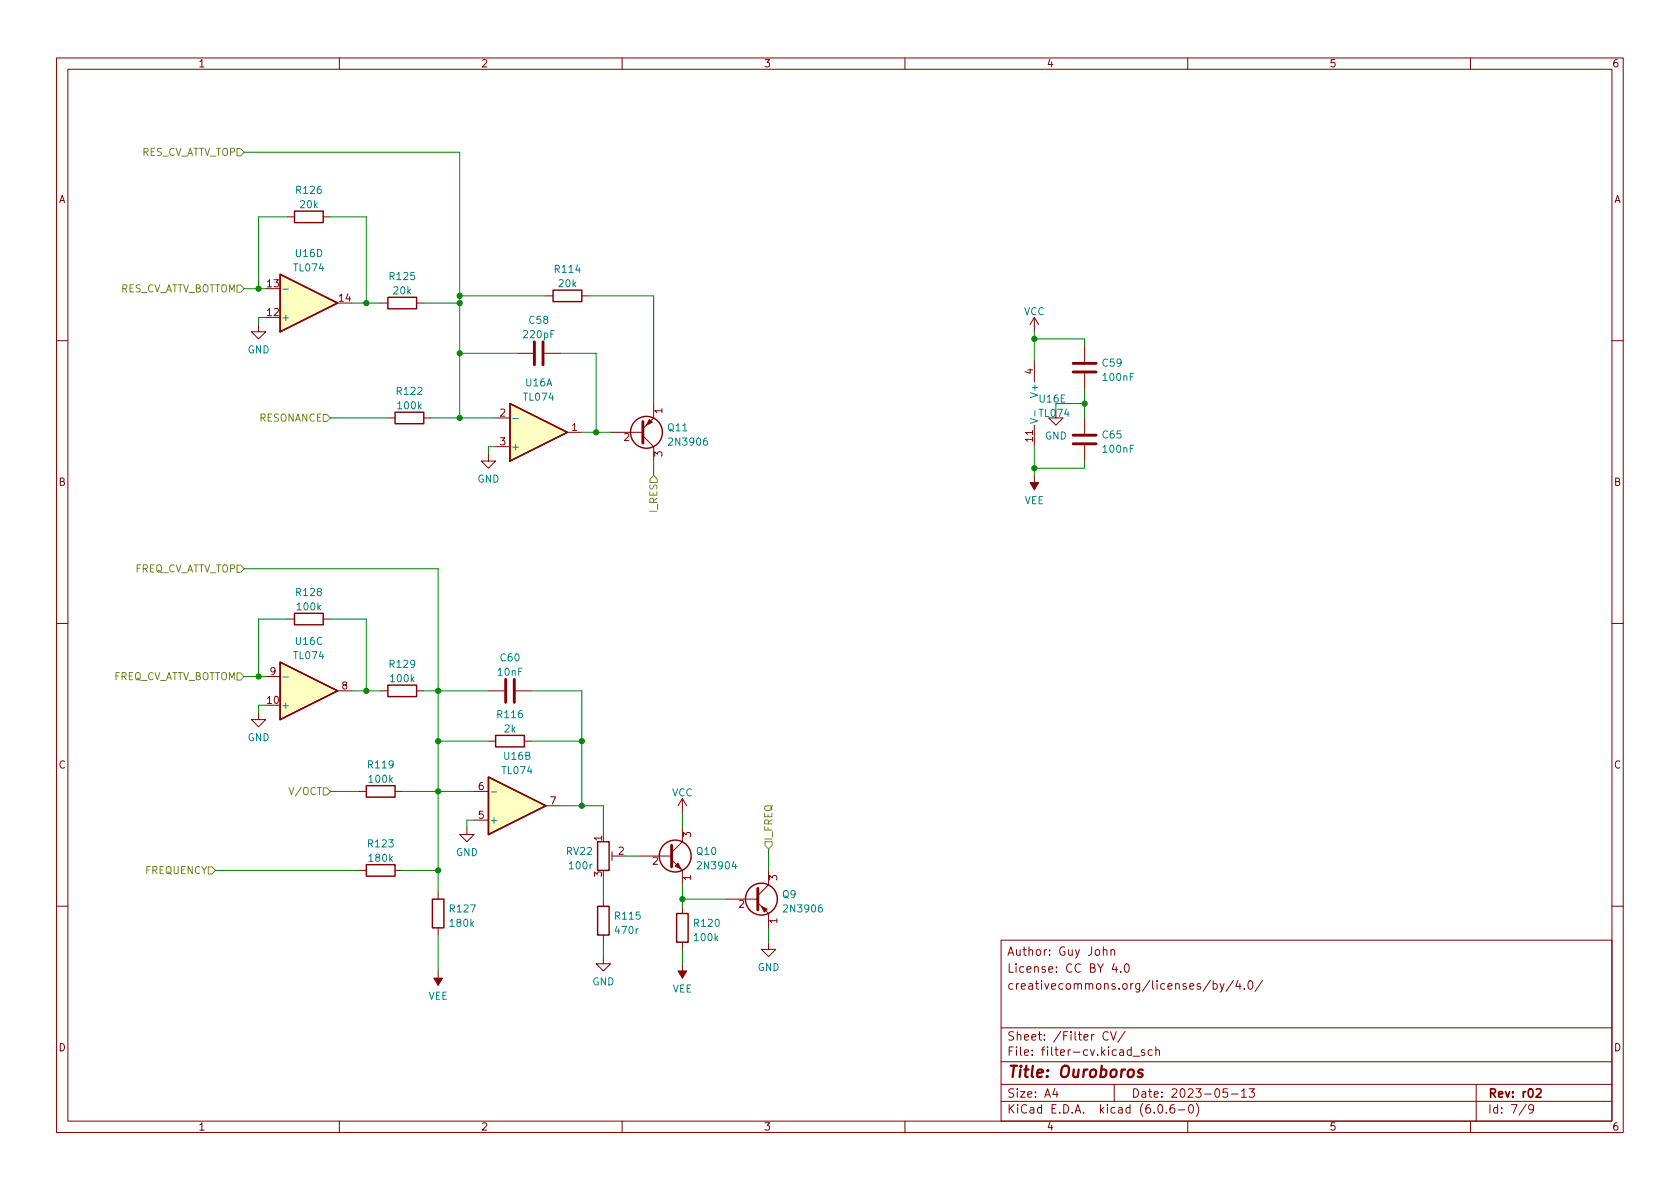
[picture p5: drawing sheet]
<svg xmlns="http://www.w3.org/2000/svg" width="297mm" height="210mm" viewBox="0 0 297 210" stroke-linecap="round" stroke-linejoin="round" font-family="sans-serif">
<g fill="none" stroke="#840000" stroke-width=".18">
<path d="M10 10.2h277v190.1h-277zM12 12.2h273v186.1h-273zM60 10.2v2M110 10.2v2M160 10.2v2M210 10.2v2M260 10.2v2M50.8 38.3h1.3M57.1 38.3h1.3M45.7 57.4v1.3h1.3l-1.3 1.2-1.3-1.2h1.3M67.3 53.6h1.3M73.7 53.6h1.2"/>
<path d="M96.5 52.3h1.3M102.9 52.3h1.2M182.9 56.1v2.6M182.9 56.1l-.8 1.3M182.9 56.1l.7 1.3M10 60.2h2M68.6 73.9h1.2M74.9 73.9h1.3M87.6 73.9h2.6M87.6 79h2.6M91.4 62.5h2.8M96.3 62.5h2.8"/>
<path d="M100.3 76.4h2.6M107.9 76.4h5.8M113.7 77.1l1.9 1.9v2.5M115.6 71.4v2.5l-1.9 1.9M182.9 63.7v3.9M182.9 75.2v3.8M186.7 72.6v1.3h1.3l-1.3 1.3-1.3-1.3h1.3M191.8 61.2v2.8M191.8 66v2.8M191.8 73.9v2.8M191.8 78.7v2.8M285 60.2h2"/>
<path d="M86.4 80.3v1.2h1.2l-1.2 1.3-1.3-1.3h1.3M182.9 84.1v2.5M10 110.2h2M47 119.6h2.5M50.8 109.5h1.3M57.1 109.5h1.3M285 110.2h2M45.7 126v1.2h1.3l-1.3 1.3-1.3-1.3h1.3M59.7 122.2h2.5M63.5 139.9h1.3M67.3 122.2h1.3M69.8 139.9h1.3"/>
<path d="M73.7 122.2h1.2M83.8 139.9h2.6M86.4 122.2h2.8M86.4 131.1h1.2M91.2 122.2h2.8M92.7 131.1h1.3M63.5 153.9h1.3M69.8 153.9h1.3M77.5 157.7v1.3M82.5 146.3v1.3h1.3l-1.3 1.2-1.2-1.2h1.2M83.8 145h2.6M96.5 142.5h2.6"/>
<path d="M106.7 159v1.3M108.2 150.6v1.5M108.2 151.4h1M113 151.4h5.7M118.7 152l1.9 1.9v2.6M120.6 141.2l-.7 1.3M120.6 141.2v2.6M120.6 146.3v2.5l-1.9 1.9M120.6 141.2l.8 1.3M128.3 159h5.7M134 159.6l1.9 1.9v2.6M135.9 153.9v2.6l-1.9 1.9"/>
<path d="M10 160.2h2M77.5 164.1v1.2M77.5 171.7v2.5M106.7 169.2v1.2h1.2l-1.2 1.3-1.3-1.3h1.3M106.7 165.3v1.3M120.6 160.3v1.2M120.6 166.6v1.3M120.6 170.4v2.6M135.9 166.6v1.3h1.3l-1.3 1.3-1.3-1.3h1.3M177 166.3h108v32h-108zM195.1 168.1l.2-.2 .3 .1 .1 .9M195.1 167.4v1.5"/>
<path d="M196.4 168.1l.2-.2 .4 .1 .1 .9M196.4 167.9v1M197 170.4l-.4 1h1M197.4 170.9v1M198.1 171.8v.1M198.9 170.6l.2-.2a.81 .81 0 0 1 .6 .7 .81 .81 0 0 1-.3 .8h-.1a.81 .81 0 0 1-.4-1.3zM214 173.4l-1.3 1.9M214.5 174l.4-.1 .3 .3v.4l-.1 .3h-.6M214.5 173.4v1.5M215.7 173.9l.4 1M216.4 173.9l-.5 1.4-.2 .1M218.1 173.4l-1.3 1.9"/>
<path d="M218.9 173.4l-.4 1h.9M219.2 173.9v1M220 174.8v.1M220.8 173.6l.2-.2a.81 .81 0 0 1 .6 .7 .81 .81 0 0 1-.3 .8h-.2a.81 .81 0 0 1-.3-1.3zM223.2 173.4l-1.3 1.9M285 160.2h2M60 198.3v2M110 198.3v2M160 198.3v2M177 194.8h108M177 191.8h108M177 187.8h108"/>
<path d="M177 181.8h108M186.5 192.5l-.4 1h1M186.9 193v1M195.9 182.6a.6 .6 0 0 0-.7 0 .6 .6 0 0 0-.2 .7 .56 .56 0 0 0 .3 .6 .56 .56 0 0 0 .6-.1M196.4 182.4l.5 1.5 .5-1.5M197 191.8v3M198.9 182.4l-1.3 1.9M200 185.7l-.4-.1-.3 .3v.4l.1 .3h.6M200 185.1v1.5M200.4 186.8h1.1M202.4 185.7l-.4-.1-.2 .2 .1 .3 .5 .1v.4h-.6M203.7 185.7l-.4-.1-.3 .3v.4l.1 .3h.6"/>
<path d="M204.4 185.8l.2-.2 .3 .1 .1 .9M204.4 185.1v1.5M204.9 195.4l.2-.1a.81 .81 0 0 1 .6 .7 .81 .81 0 0 1-.3 .8h-.2a.81 .81 0 0 1-.6-.6 .81 .81 0 0 1 .3-.8zM206.2 196.7v.1M207.6 195.3a.59 .59 0 0 0-.7 .7v.5l.1 .3h.4l.2-.1 .1-.5-.1-.2-.5-.1-.2 .3M208.4 196.3h1.1M210 198.3v2M210.4 195.4l.1-.1a.81 .81 0 0 1 .6 .7 .81 .81 0 0 1-.3 .8h-.2a.81 .81 0 0 1-.5-.6 .81 .81 0 0 1 .3-.8zM211.5 195.1a1.72 1.72 0 0 1 0 2.3M217 192.5h-.7l-.1 .7 .2-.1 .5 .1 .2 .2-.1 .5-.2 .1-.6-.1M217.7 193.5h1.2M219.5 193l.4-.5v1.5"/>
<path d="M219.5 194h.9M220.9 192.5h.9l-.5 .6 .4 .1v.7l-.2 .1h-.4l-.2-.1M260 198.3v2M261 191.8v6.5M269.9 195.3l-1.3 1.9M271.2 196l-.3 .3h-.3l-.3-.3 .1-.6 .5-.1 .2 .2a.99 .99 0 0 1-.4 1.3h-.3"/>
</g>
<path d="M271.6 192.7l.6-.2 .2 .2 .1 .3-.9 1h.9" fill="none" stroke="#840000" stroke-width=".3"/>
<path d="M202 189.2a.49 .49 0 0 0-.7 .3v.2l.7 .2v.2l-.1 .3-.2 .1-.6-.1" fill="none" stroke="#840000" stroke-width=".4"/>
<path d="M94.5 60.4v4.1M96 60.4v4.1M113.7 74.5v3.9M189.7 65.8h4.1M189.7 64.3h4.1M189.7 78.5h4.1M189.7 77h4.1M89.4 120.1v4.1M90.9 120.1v4.1M118.7 149.5v3.8M134 157.1v3.8" fill="none" stroke="#840000" stroke-width=".51"/>
<g fill="none" stroke="#840000" stroke-width=".25">
<path d="M52.1 37.3h5v2.1h-5zM49.5 48.5l10.2 5.1-10.2 5.1zM68.6 52.6h5.1v2h-5.1zM97.8 51.3h5.1v2h-5.1zM69.8 72.9h5.1v2h-5.1zM90.2 71.4l10.1 5-10.1 5.1zM49.5 117.1l10.2 5.1-10.2 5zM52.1 108.5h5v2h-5zM64.8 138.9h5v2.1h-5zM68.6 121.2h5.1v2h-5.1zM86.4 137.4l10.1 5.1-10.1 5.1zM87.6 130h5.1v2.1h-5.1z"/>
<path d="M64.8 152.9h5v2h-5zM76.5 159h2v5.1h-2zM105.7 148.8h2v5.1h-2zM105.7 160.3h2v5h-2zM119.6 161.5h2.1v5.1h-2.1z"/>
<circle cx="114.3" cy="76.4" r="2.82"/>
<circle cx="119.4" cy="151.4" r="2.82"/>
<circle cx="134.6" cy="159" r="2.82"/>
</g>
<g fill="#840000" stroke="#840000" stroke-width=".18">
<path d="M182.1 85.3h1.5l-.7 1.3z"/>
<path d="M114.8 74.2l.5 .5-1 .5z"/>
<path d="M134.6 160.3l1 .5-.5 .5z"/>
<path d="M76.7 173h1.5l-.7 1.2z"/>
<path d="M119.9 171.7h1.5l-.8 1.3z"/>
<path d="M119.4 153.2l.5-.6 .5 1.1z"/>
</g>
<g fill="#ffffc2" stroke="#ffffc2" stroke-width=".18">
<path d="M90.2 71.4l10.1 5-10.1 5.1z"/>
<path d="M86.4 137.4l10.1 5.1-10.1 5.1z"/>
<path d="M49.5 48.5l10.2 5.1-10.2 5.1z"/>
<path d="M49.5 117.1l10.2 5.1-10.2 5z"/>
</g>
<path d="M50 51.1h1M90.7 74h.9M182.2 74l1.3 .4-1.3 .5M183 72.6v1M50 119.7h1M86.9 140h.9" fill="none" stroke="#008484" stroke-width=".18"/>
<path d="M41.9 26.3h.6l.7 .6-.7 .7h-.6zM41.9 50.4h.6l.7 .6-.7 .7h-.6zM57.1 73.3h.7l.6 .6-.6 .6h-.7zM41.9 99.9h.6l.7 .7-.7 .6h-.6zM115.6 84.1l.6 .6v.6h-1.3v-.6zM41.9 119h.6l.7 .6-.7 .7h-.6zM57.1 139.3h.7l.6 .6-.6 .7h-.7zM36.8 153.3h.7l.6 .6-.6 .7h-.7zM135.3 148.8h1.2v.7l-.6 .6-.6-.6z" fill="none" stroke="#848400" stroke-width=".18"/>
<g fill="none" stroke="#008400" stroke-width=".18">
<path d="M43.2 26.9h38.1v47M50.8 38.3h-5.1v12.7M58.4 38.3h6.4v15.3M43.2 51h3.8M47 56.1h-1.3v1.3M62.2 53.6h5.1M74.9 53.6h6.4M81.3 52.3h15.2M104.1 52.3h11.5v19.1M182.9 59.9h8.9v1.3M182.9 58.7v5M58.4 73.9h10.2"/>
<path d="M76.2 73.9h11.4M81.3 62.5h10.1M87.6 79h-1.2v1.3M99.1 62.5h6.3v13.9M102.9 76.4h5M182.9 79v5.1M191.8 71.4h-5.1v1.2M191.8 68.8v5.1M115.6 81.5v2.6M191.8 81.5v1.3h-8.9M43.2 100.6h34.3v57.1M43.2 119.6h3.8"/>
<path d="M50.8 109.5h-5.1v10.1M58.4 109.5h6.4v12.7M47 124.7h-1.3v1.3M58.4 139.9h5.1M62.2 122.2h5.1M71.1 139.9h12.7M74.9 122.2h11.5M77.5 131.1h8.9M94 122.2h8.9v20.3M94 131.1h8.9M38.1 153.9h25.4M71.1 153.9h6.4"/>
<path d="M83.8 145h-1.3v1.3M99.1 142.5h7.6v5.1M106.7 155.2v3.8M110.5 151.4h2.5M120.6 143.8v2.5M120.6 156.5v3.8M120.6 159h7.7M135.9 150.1v3.8M77.5 165.3v6.4M106.7 166.6v2.6M120.6 167.9v2.5M135.9 164.1v2.5"/>
</g>
<g fill="#008400" stroke="#008400" stroke-width=".18">
<circle cx="77.5" cy="153.9" r=".46"/>
<circle cx="77.5" cy="122.2" r=".46"/>
<circle cx="64.8" cy="122.2" r=".46"/>
<circle cx="77.5" cy="131.1" r=".46"/>
<circle cx="45.7" cy="119.6" r=".46"/>
<circle cx="77.5" cy="139.9" r=".46"/>
<circle cx="102.9" cy="131.1" r=".46"/>
<circle cx="102.9" cy="142.5" r=".46"/>
<circle cx="120.6" cy="159" r=".46"/>
<circle cx="81.3" cy="62.5" r=".46"/>
<circle cx="81.3" cy="53.6" r=".46"/>
<circle cx="81.3" cy="52.3" r=".46"/>
<circle cx="64.8" cy="53.6" r=".46"/>
<circle cx="81.3" cy="73.9" r=".46"/>
<circle cx="45.7" cy="51" r=".46"/>
<circle cx="191.8" cy="71.4" r=".46"/>
<circle cx="105.4" cy="76.4" r=".46"/>
<circle cx="182.9" cy="59.9" r=".46"/>
<circle cx="182.9" cy="82.8" r=".46"/>
</g>
<text font-size="2.8" fill="#840000" x="178" y="190.6">Title: Ouroboros</text>
<g font-size="2.1" fill="#840000">
<text x="178" y="172">License: CC BY 4.0</text>
<text x="178" y="169">Author: Guy John</text>
<text x="178" y="175">creativecommons.org/licenses/by/4.0/</text>
<text x="178" y="184">Sheet: /Filter CV/</text>
<text x="178" y="186.7">File: filter-cv.kicad_sch</text>
<text x="178" y="196.9">KiCad E.D.A. kicad (6.0.6-0)</text>
<text x="178" y="194.1">Size: A4</text>
<text x="200" y="194.1">Date: 2023-05-13</text>
<text x="263" y="194.1">Rev: r02</text>
<text x="263" y="196.9">Id: 7/9</text>
</g>
<g font-size="1.8" fill="#840000">
<text x="35" y="11.9">1</text>
<text x="85" y="11.9">2</text>
<text x="135" y="11.9">3</text>
<text x="185" y="11.9">4</text>
<text x="235" y="11.9">5</text>
<text x="285" y="11.9">6</text>
<text x="10.3" y="35.9">A</text>
<text x="285.3" y="35.9">A</text>
<text x="47.3" y="50.8">13</text>
<text x="60" y="53.3">14</text>
<text x="47.3" y="55.9">12</text>
<text x="182.6" y="66.1" transform="rotate(-90 182.6 66.1)">4</text>
<text x="88.4" y="73.7">2</text>
<text x="101.1" y="76.2">1</text>
<text x="110.3" y="78">2</text>
<text x="117.1" y="73.1" transform="rotate(-90 117.1 73.1)">1</text>
<text x="88.4" y="78.7">3</text>
<text x="117.1" y="80.8" transform="rotate(-90 117.1 80.8)">3</text>
<text x="182.6" y="78.1" transform="rotate(-90 182.6 78.1)">11</text>
<text x="10.3" y="85.9">B</text>
<text x="285.3" y="85.9">B</text>
<text x="47.8" y="119.4">9</text>
<text x="47.3" y="124.5">10</text>
<text x="60.5" y="121.9">8</text>
<text x="10.3" y="135.9">C</text>
<text x="285.3" y="135.9">C</text>
<text x="84.6" y="139.7">6</text>
<text x="97.3" y="142.2">7</text>
<text x="84.6" y="144.8">5</text>
<text x="106.4" y="148.7" transform="rotate(-90 106.4 148.7)">1</text>
<text x="122.2" y="148.1" transform="rotate(-90 122.2 148.1)">3</text>
<text x="106.4" y="155" transform="rotate(-90 106.4 155)">3</text>
<text x="109.4" y="151.1">2</text>
<text x="115.4" y="152.9">2</text>
<text x="122.2" y="155.7" transform="rotate(-90 122.2 155.7)">1</text>
<text x="137.4" y="155.7" transform="rotate(-90 137.4 155.7)">3</text>
<text x="130.6" y="160.5">2</text>
<text x="137.4" y="163.3" transform="rotate(-90 137.4 163.3)">1</text>
<text x="10.3" y="185.9">D</text>
<text x="285.3" y="185.9">D</text>
<text x="35" y="199.9">1</text>
<text x="85" y="199.9">2</text>
<text x="135" y="199.9">3</text>
<text x="185" y="199.9">4</text>
<text x="235" y="199.9">5</text>
<text x="285" y="199.9">6</text>
</g>
<g font-size="1.8" fill="#848400">
<text x="24.5" y="27.6">RES_CV_ATTV_TOP</text>
<text x="20.5" y="51.7">RES_CV_ATTV_BOTTOM</text>
<text x="45.7" y="74.5">RESONANCE</text>
<text x="116.2" y="90.6" transform="rotate(-90 116.2 90.6)">I_RES</text>
<text x="23.2" y="101.2">FREQ_CV_ATTV_TOP</text>
<text x="19.2" y="120.3">FREQ_CV_ATTV_BOTTOM</text>
<text x="51.6" y="140.6">V/OCT</text>
<text x="136.5" y="148.7" transform="rotate(-90 136.5 148.7)">I_FREQ</text>
<text x="25.6" y="154.6">FREQUENCY</text>
</g>
<g font-size="1.8" fill="#008484">
<text x="52.5" y="34.3">R126</text>
<text x="53.1" y="36.8">20k</text>
<text x="52.1" y="48">TL074</text>
<text x="52.3" y="45.4">U16D</text>
<text x="69" y="49.5">R125</text>
<text x="69.6" y="52">20k</text>
<text x="98.2" y="48.2">R114</text>
<text x="98.9" y="50.8">20k</text>
<text x="49.7" y="56.8">+</text>
<text x="92.7" y="59.8">220pF</text>
<text x="93.6" y="57.3">C58</text>
<text x="181" y="55.7">VCC</text>
<text x="43.8" y="62.5">GND</text>
<text x="195" y="64.8">C59</text>
<text x="70.3" y="69.8">R122</text>
<text x="92.7" y="70.8">TL074</text>
<text x="93" y="68.3">U16A</text>
<text x="183.5" y="69.9" transform="rotate(-90 183.5 69.9)">V+</text>
<text x="183.8" y="71.2">U16E</text>
<text x="195.1" y="67.4">100nF</text>
<text x="70.4" y="72.4">100k</text>
<text x="118.2" y="76.2">Q11</text>
<text x="183.9" y="73.7">TL074</text>
<text x="184.7" y="77.7">GND</text>
<text x="195" y="77.5">C65</text>
<text x="90.3" y="79.6">+</text>
<text x="118.6" y="78.8">2N3906</text>
<text x="195.1" y="80.1">100nF</text>
<text x="84.4" y="85.3">GND</text>
<text x="181.1" y="89.1">VEE</text>
<text x="52.5" y="105.4">R128</text>
<text x="52.6" y="107.9">100k</text>
<text x="52.1" y="116.6">TL074</text>
<text x="52.3" y="114">U16C</text>
<text x="69" y="118.1">R129</text>
<text x="88.1" y="119.5">10nF</text>
<text x="88.5" y="116.9">C60</text>
<text x="49.7" y="125.3">+</text>
<text x="69.2" y="120.6">100k</text>
<text x="43.8" y="131.1">GND</text>
<text x="88.1" y="127">R116</text>
<text x="89.2" y="129.5">2k</text>
<text x="65.2" y="135.9">R119</text>
<text x="88.9" y="136.9">TL074</text>
<text x="89.2" y="134.3">U16B</text>
<text x="65.3" y="138.4">100k</text>
<text x="118.8" y="140.8">VCC</text>
<text x="65.2" y="149.8">R123</text>
<text x="86.5" y="145.7">+</text>
<text x="65.3" y="152.4">180k</text>
<text x="80.6" y="151.4">GND</text>
<text x="100.2" y="151.2">RV22</text>
<text x="100.8" y="153.7">100r</text>
<text x="123.2" y="151.2">Q10</text>
<text x="123.6" y="153.7">2N3904</text>
<text x="79.7" y="161.3">R127</text>
<text x="138.4" y="158.8">Q9</text>
<text x="138.9" y="161.3">2N3906</text>
<text x="79.7" y="163.9">180k</text>
<text x="108.9" y="162.6">R115</text>
<text x="108.9" y="165.1">470r</text>
<text x="122.8" y="163.9">R120</text>
<text x="122.9" y="166.4">100k</text>
<text x="133.9" y="171.7">GND</text>
<text x="75.7" y="176.8">VEE</text>
<text x="104.7" y="174.2">GND</text>
<text x="118.9" y="175.5">VEE</text>
</g>
</svg>
